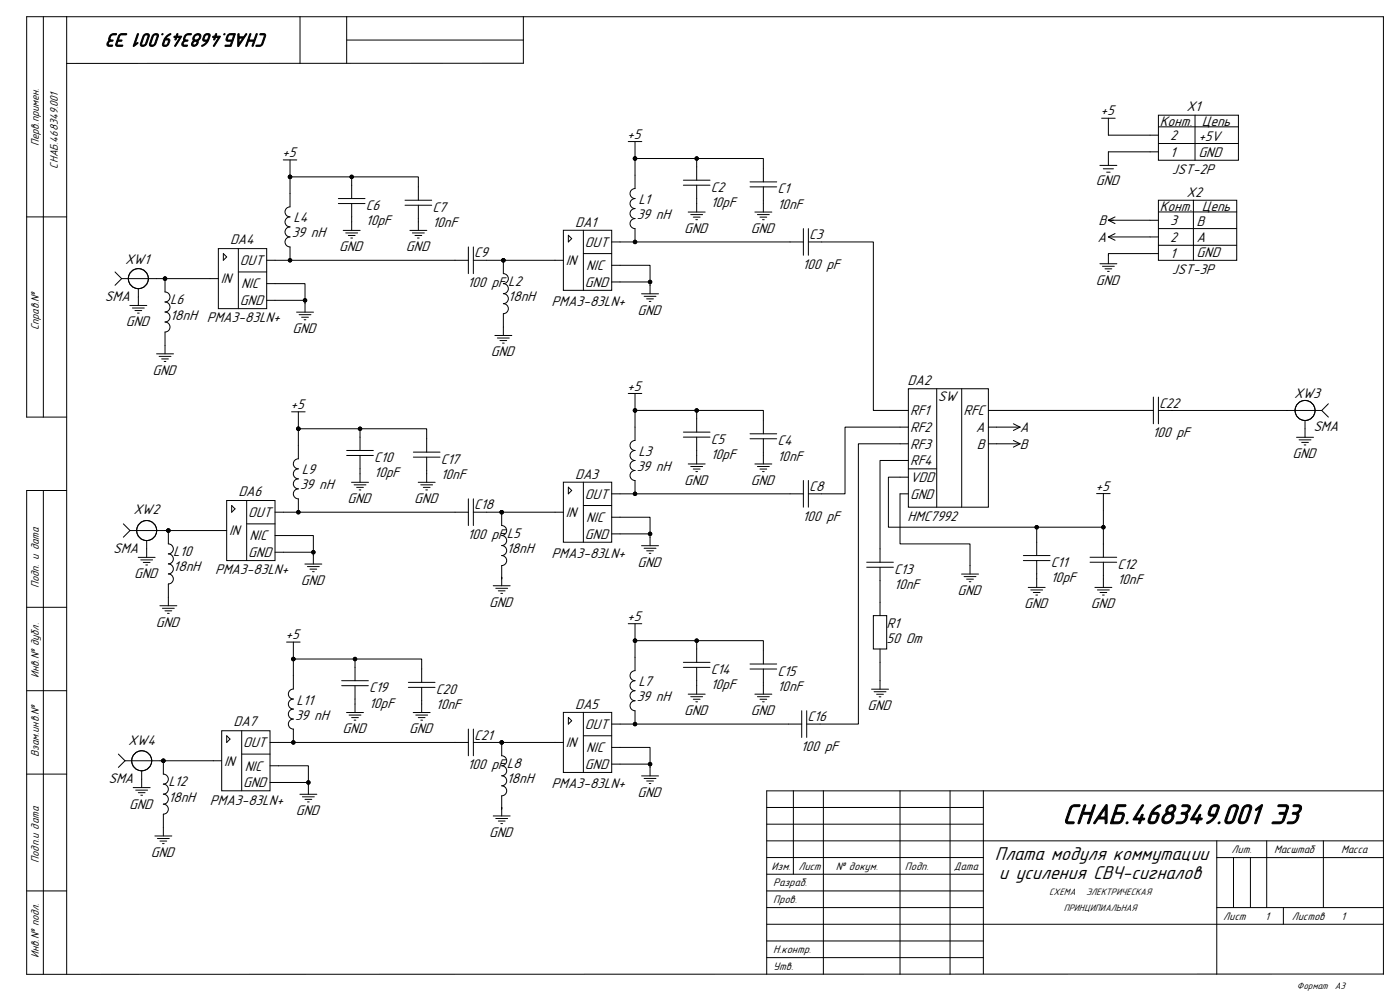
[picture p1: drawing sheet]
<svg xmlns="http://www.w3.org/2000/svg" width="420mm" height="297mm" viewBox="0 0 420 297" stroke-linecap="round" stroke-linejoin="round" font-family="sans-serif">
<g fill="none" stroke="#000" stroke-width=".3">
<path d="M13 5v120M20 5v287M90 5v14M104 5v14M104 12h53M157 5v14h-137M330.5 35.4h4M332.5 35.4v5.1h15M347.5 34.5h24v13.5h-24zM347.5 38h24M358.5 34.5v13.5M85 47.9h4"/>
<path d="M87 53v9a1.5 1.5 0 0 0-1.5 1.5 1.5 1.5 0 0 0 1.5 1.5 1.5 1.5 0 0 0-1.5 1.5 1.5 1.5 0 0 0 1.5 1.5 1.5 1.5 0 0 0-1.5 1.5 1.5 1.5 0 0 0 1.5 1.5 1.5 1.5 0 0 0-1.5 1.5 1.5 1.5 0 0 0 1.5 1.5v4M87 53h38.5v7M87 47.9v5.1M101.5 59.5h8M105.5 53v6.5M188.5 42.4h4M190.5 47.5v9a1.5 1.5 0 0 0-1.5 1.5 1.5 1.5 0 0 0 1.5 1.5 1.5 1.5 0 0 0-1.5 1.5 1.5 1.5 0 0 0 1.5 1.5 1.5 1.5 0 0 0-1.5 1.5 1.5 1.5 0 0 0 1.5 1.5 1.5 1.5 0 0 0-1.5 1.5 1.5 1.5 0 0 0 1.5 1.5v4M190.5 47.5h38.5v7M190.5 42.4v5.1M205 54h8M205 55.5h8M209 47.5v6.5"/>
<path d="M209 55.5v8.1M225 54.5h8M225 56h8M229 56v7.6M330 49.6h5M331 50.6h3M332 51.6h1M347.5 45.5h-15v4.1M347.5 43h24M8 65h12M65.5 74.5h14.5v18h-14.5zM67 76l1 1-1 1z"/>
<path d="M71.5 74.5v18M80 78h60.5M101.5 61h8M103 69.1h5M103.7 69.8h3.6M104.5 70.6h2M105.2 71.3h.6M105.5 61v8.1M121.5 60h8M121.5 61.5h8M123 69.1h5M123.7 69.8h3.6"/>
<path d="M124.5 70.6h2M125.2 71.3h.6M125.5 61.5v7.6M140.5 74v8M142 78h27M142 74v8M151 78v4a1.5 1.5 0 0 1 1.5 1.5 1.5 1.5 0 0 1-1.5 1.5 1.5 1.5 0 0 1 1.5 1.5 1.5 1.5 0 0 1-1.5 1.5 1.5 1.5 0 0 1 1.5 1.5 1.5 1.5 0 0 1-1.5 1.5 1.5 1.5 0 0 1 1.5 1.5 1.5 1.5 0 0 1-1.5 1.5v6.5M169 69h14.5v18h-14.5zM170.5 70.5l1 1-1 1zM175 69v18M175 76h8.5M183.5 79.5h11.5v5"/>
<path d="M183.5 72.5h57.5M206.5 63.6h5M207.2 64.3h3.6M208 65.1h2M208.7 65.8h.6M226.5 63.6h5M227.2 64.3h3.6M228 65.1h2M228.7 65.8h.6M241 68.5v8M242.5 72.5h19.5v50.5h10.5M242.5 68.5v8"/>
<path d="M330 79h5M330.7 79.8h3.6M332.5 66h15M332.5 71h15M332.5 66l2 1M332.5 71l2 1M334.5 65l-2 1M334.5 70l-2 1M347.5 60h23.5v18h-23.5zM347.5 76h-15v3M347.5 63.5h23.5M347.5 68.5h23.5"/>
<path d="M347.5 73.5h23.5M358 60v18M34.5 81.5l2 2M36.5 83.5h29M36.5 83.5l-2 2M39 91.6h5M39.7 92.3h3.6M40.5 93.1h2M41.2 93.8h.6M41.5 86.5v5.1M49.5 83.5v4a1.5 1.5 0 0 1 1.5 1.5 1.5 1.5 0 0 1-1.5 1.5 1.5 1.5 0 0 1 1.5 1.5 1.5 1.5 0 0 1-1.5 1.5 1.5 1.5 0 0 1 1.5 1.5 1.5 1.5 0 0 1-1.5 1.5 1.5 1.5 0 0 1 1.5 1.5 1.5 1.5 0 0 1-1.5 1.5v6.6M71.5 81.5h8.5"/>
<path d="M80 85h2.5M80 90h11.5v3.6M82.5 85h9v5M89 93.6h5M89.7 94.3h3.6M90.5 95.1h2M91.2 95.8h.6M183.5 84.5h11.5v3.6M192.5 88.1h5M193.2 88.8h3.6M194 89.6h2M194.8 90.3h.5"/>
<path d="M331.5 80.6h2M332.3 81.3h.5M47 106.1h5M47.7 106.8h3.6M48.5 107.6h2M49.2 108.3h.6M148.5 100.5h5M149.2 101.3h3.6M150 102.1h2M150.7 102.8h.6M188.5 117.9h4M190.5 117.9v5.1"/>
<path d="M272.5 116.5h24v35.5h-24zM281 116.5v35.5M288.5 116.5v35.5M346 119v8M347.5 119v8M20 125h-12v-120h407v287M87.5 123.4h4M89.5 128.5v9a1.5 1.5 0 0 0-1.5 1.5 1.5 1.5 0 0 0 1.5 1.5 1.5 1.5 0 0 0-1.5 1.5 1.5 1.5 0 0 0 1.5 1.5 1.5 1.5 0 0 0-1.5 1.5 1.5 1.5 0 0 0 1.5 1.5 1.5 1.5 0 0 0-1.5 1.5 1.5 1.5 0 0 0 1.5 1.5v4M89.5 128.5h38.5v7M89.5 123.4v5.1M104 135h8M104 136.5h8"/>
<path d="M108 128.5v6.5M108 136.5v8M124 135.5h8M124 137h8M128 137v7.5M190.5 123v9a1.5 1.5 0 0 0-1.5 1.5 1.5 1.5 0 0 0 1.5 1.5 1.5 1.5 0 0 0-1.5 1.5 1.5 1.5 0 0 0 1.5 1.5 1.5 1.5 0 0 0-1.5 1.5 1.5 1.5 0 0 0 1.5 1.5 1.5 1.5 0 0 0-1.5 1.5 1.5 1.5 0 0 0 1.5 1.5v4M190.5 123h38.5v7M205 129.5h8M205 131h8M206.5 139.1h5M207.2 139.8h3.6M209 123v6.5"/>
<path d="M209 131v8.1M225 130h8M225 131.5h8M226.5 139.1h5M227.2 139.8h3.6M229 131.5v7.6M272.5 128h-19v20h-11M272.5 133h-15v84h-15.5M272.5 138h-8.5v30.5M296.5 128h9.5M296.5 133h9.5M296.5 123h49.5"/>
<path d="M304 127l2 1M304 132l2 1M306 128l-2 1M306 133l-2 1M347.5 123h49M389 131.1h5M389.7 131.8h3.6M390.5 132.6h2M391.2 133.3h.6M391.5 126v5.1M396.5 123l2 2M398.5 121l-2 2"/>
<path d="M13 147v145M20 147h-12v145l407-.1M37 157l2 2M39 159h29M39 159l-2 2M50.5 159v4a1.5 1.5 0 0 1 1.5 1.5 1.5 1.5 0 0 1-1.5 1.5 1.5 1.5 0 0 1 1.5 1.5 1.5 1.5 0 0 1-1.5 1.5 1.5 1.5 0 0 1 1.5 1.5 1.5 1.5 0 0 1-1.5 1.5 1.5 1.5 0 0 1 1.5 1.5 1.5 1.5 0 0 1-1.5 1.5v6.5M68 150h14.5v18h-14.5zM69.5 151.5l1 1-1 1zM74 150v18M74 157h8.5M82.5 153.5h58M105.5 144.5h5"/>
<path d="M106.2 145.3h3.6M107 146.1h2M107.7 146.8h.6M125.5 144.5h5M126.2 145.3h3.6M127 146.1h2M127.7 146.8h.6M140.5 149.5v8M142 153.5h27M142 149.5v8M150.5 153.5v4a1.5 1.5 0 0 1 1.5 1.5 1.5 1.5 0 0 1-1.5 1.5 1.5 1.5 0 0 1 1.5 1.5 1.5 1.5 0 0 1-1.5 1.5 1.5 1.5 0 0 1 1.5 1.5 1.5 1.5 0 0 1-1.5 1.5 1.5 1.5 0 0 1 1.5 1.5 1.5 1.5 0 0 1-1.5 1.5v6.1M169 144.5h14.5v18h-14.5z"/>
<path d="M170.5 146l1 1-1 1zM175 144.5v18M175 151.5h8.5M183.5 155h11.5v5M183.5 148h57.5M208 140.6h2M208.7 141.3h.6M228 140.6h2M228.7 141.3h.6M241 144v8M242.5 144v8M272.5 148h-2.5v15h21v9.1"/>
<path d="M272.5 143h-6v15h44.5v8.5M272.5 140.5h8.5M311 158h20v9M329 147.9h4M331 147.9v10.1M41.5 167h5M42.2 167.8h3.6M43 168.6h2M43.7 169.3h.6M44 162v5M82.5 165.5h11.5v3.5M82.5 160.5h11.5v5"/>
<path d="M91.5 169h5M92.2 169.8h3.6M93 170.6h2M93.7 171.3h.6M148 175.6h5M148.7 176.3h3.6M149.5 177.1h2M150.3 177.8h.5M183.5 160h11.5v3.6M192.5 163.6h5M193.2 164.3h3.6M194 165.1h2"/>
<path d="M194.8 165.8h.5M260 168.5h8M260 170h8M264 170v14.5M288.5 172.1h5M289.2 172.8h3.6M290 173.6h2M290.7 174.3h.6M307 166.5h8M307 168h8M308.5 176.1h5M309.2 176.8h3.6"/>
<path d="M310 177.6h2M310.7 178.3h.6M311 168v8.1M327 167h8M327 168.5h8M328.5 176.1h5M329.2 176.8h3.6M330 177.6h2M330.8 178.3h.5M331 168.5v7.6M8 182h12M48 181.5h5"/>
<path d="M48.7 182.3h3.6M49.5 183.1h2M50.2 183.8h.6M86 192.4h4M88 197.5v9a1.5 1.5 0 0 0-1.5 1.5 1.5 1.5 0 0 0 1.5 1.5 1.5 1.5 0 0 0-1.5 1.5 1.5 1.5 0 0 0 1.5 1.5 1.5 1.5 0 0 0-1.5 1.5 1.5 1.5 0 0 0 1.5 1.5 1.5 1.5 0 0 0-1.5 1.5 1.5 1.5 0 0 0 1.5 1.5v4M88 197.5h38.5v7M88 192.4v5.1M106.5 197.5v6.5M188.5 186.9h4M190.5 192v9a1.5 1.5 0 0 0-1.5 1.5 1.5 1.5 0 0 0 1.5 1.5 1.5 1.5 0 0 0-1.5 1.5 1.5 1.5 0 0 0 1.5 1.5 1.5 1.5 0 0 0-1.5 1.5 1.5 1.5 0 0 0 1.5 1.5 1.5 1.5 0 0 0-1.5 1.5 1.5 1.5 0 0 0 1.5 1.5v4M190.5 192h38.5v7M190.5 186.9v5.1"/>
<path d="M205 198.5h8M209 192v6.5M225 199h8M262 184.5h4v10h-4zM264 194.5v12.1M8 207h12M66.5 219h14.5v18h-14.5zM72.5 219v18M102.5 204h8M102.5 205.5h8M104 213.6h5M104.7 214.3h3.6"/>
<path d="M105.5 215.1h2M106.2 215.8h.6M106.5 205.5v8.1M122.5 204.5h8M122.5 206h8M124 213.6h5M124.7 214.3h3.6M125.5 215.1h2M126.2 215.8h.6M126.5 206v7.6M140.5 218.5v8M142 218.5v8"/>
<path d="M169 213.5h14.5v18h-14.5zM170.5 215l1 1-1 1zM175 213.5v18M183.5 217h57M205 200h8M206.5 208h5M207.2 208.8h3.6M208 209.6h2M208.7 210.3h.6M209 200v8M225 200.5h8M226.5 208h5"/>
<path d="M227.2 208.8h3.6M228 209.6h2M228.7 210.3h.6M229 200.5v7.5M240.5 213v8M242 213v8M261.5 206.6h5M262.2 207.3h3.6M263 208.1h2M263.7 208.8h.6M8 232h12M35.5 226l2 2"/>
<path d="M37.5 228h29M37.5 228l-2 2M40 236.1h5M40.7 236.8h3.6M41.5 237.6h2M42.2 238.3h.6M42.5 231v5.1M49 228v4a1.5 1.5 0 0 1 1.5 1.5 1.5 1.5 0 0 1-1.5 1.5 1.5 1.5 0 0 1 1.5 1.5 1.5 1.5 0 0 1-1.5 1.5 1.5 1.5 0 0 1 1.5 1.5 1.5 1.5 0 0 1-1.5 1.5 1.5 1.5 0 0 1 1.5 1.5 1.5 1.5 0 0 1-1.5 1.5v6.5M68 220.5l1 1-1 1zM72.5 226h8.5M81 234.5h11.5v3.6M81 229.5h11.5v5"/>
<path d="M81 222.5h59.5M90 238.1h5M90.7 238.8h3.6M91.5 239.6h2M142 222.5h27M150.5 222.5v4a1.5 1.5 0 0 1 1.5 1.5 1.5 1.5 0 0 1-1.5 1.5 1.5 1.5 0 0 1 1.5 1.5 1.5 1.5 0 0 1-1.5 1.5 1.5 1.5 0 0 1 1.5 1.5 1.5 1.5 0 0 1-1.5 1.5 1.5 1.5 0 0 1 1.5 1.5 1.5 1.5 0 0 1-1.5 1.5v6M175 220.5h8.5M183.5 229h11.5v3.5M183.5 224h11.5v5M192.5 232.5h5M193.2 233.3h3.6M194 234.1h2"/>
<path d="M194.8 234.8h.5M238 237v25M247 237v55M270 237v55M285 237v55M295 237v54.9M415 237h-185v55M46.5 250.5h5M47.2 251.3h3.6M48 252.1h2M48.7 252.8h.6M92.3 240.3h.5"/>
<path d="M148 244.5h5M148.7 245.3h3.6M149.5 246.1h2M150.3 246.8h.5M230 257h65M230 252h185M230 242h65M230 247h65M365 252v40M365 257h50M370 257v15M375.1 257v15"/>
<path d="M380 252v20M397 252v20M8 267h12M230 267h65M230 272h65M230 277h185M230 262h65M365 272h50M385 272v5M230 287h65M230 282h65"/>
<circle cx="87" cy="53" r=".51"/>
<circle cx="105.5" cy="53" r=".51"/>
<circle cx="190.5" cy="47.5" r=".51"/>
<circle cx="209" cy="47.5" r=".51"/>
<circle cx="87" cy="78" r=".51"/>
<circle cx="151" cy="78" r=".51"/>
<circle cx="190.5" cy="72.5" r=".51"/>
<circle cx="41.5" cy="83.5" r="3"/>
<circle cx="49.5" cy="83.5" r=".51"/>
<circle cx="91.5" cy="90" r=".51"/>
<circle cx="195" cy="84.5" r=".51"/>
<circle cx="89.5" cy="128.5" r=".51"/>
<circle cx="108" cy="128.5" r=".51"/>
<circle cx="190.5" cy="123" r=".51"/>
<circle cx="209" cy="123" r=".51"/>
<circle cx="391.5" cy="123" r="3"/>
<circle cx="44" cy="159" r="3"/>
<circle cx="50.5" cy="159" r=".51"/>
<circle cx="89.5" cy="153.5" r=".51"/>
<circle cx="150.5" cy="153.5" r=".51"/>
<circle cx="190.5" cy="148" r=".51"/>
<circle cx="311" cy="158" r=".51"/>
<circle cx="331" cy="158" r=".51"/>
<circle cx="94" cy="165.5" r=".51"/>
<circle cx="195" cy="160" r=".51"/>
<circle cx="88" cy="197.5" r=".51"/>
<circle cx="106.5" cy="197.5" r=".51"/>
<circle cx="190.5" cy="192" r=".51"/>
<circle cx="209" cy="192" r=".51"/>
<circle cx="190.5" cy="217" r=".51"/>
<circle cx="42.5" cy="228" r="3"/>
<circle cx="49" cy="228" r=".51"/>
<circle cx="88" cy="222.5" r=".51"/>
<circle cx="92.5" cy="234.5" r=".51"/>
<circle cx="150.5" cy="222.5" r=".51"/>
<circle cx="195" cy="229" r=".51"/>
</g>
<g fill="#000">
<circle cx="87" cy="53" r=".51"/>
<circle cx="105.5" cy="53" r=".51"/>
<circle cx="190.5" cy="47.5" r=".51"/>
<circle cx="209" cy="47.5" r=".51"/>
<circle cx="87" cy="78" r=".51"/>
<circle cx="151" cy="78" r=".51"/>
<circle cx="190.5" cy="72.5" r=".51"/>
<circle cx="49.5" cy="83.5" r=".51"/>
<circle cx="91.5" cy="90" r=".51"/>
<circle cx="195" cy="84.5" r=".51"/>
<circle cx="89.5" cy="128.5" r=".51"/>
<circle cx="108" cy="128.5" r=".51"/>
<circle cx="190.5" cy="123" r=".51"/>
<circle cx="209" cy="123" r=".51"/>
<circle cx="50.5" cy="159" r=".51"/>
<circle cx="89.5" cy="153.5" r=".51"/>
<circle cx="150.5" cy="153.5" r=".51"/>
<circle cx="190.5" cy="148" r=".51"/>
<circle cx="311" cy="158" r=".51"/>
<circle cx="331" cy="158" r=".51"/>
<circle cx="94" cy="165.5" r=".51"/>
<circle cx="195" cy="160" r=".51"/>
<circle cx="88" cy="197.5" r=".51"/>
<circle cx="106.5" cy="197.5" r=".51"/>
<circle cx="190.5" cy="192" r=".51"/>
<circle cx="209" cy="192" r=".51"/>
<circle cx="190.5" cy="217" r=".51"/>
<circle cx="49" cy="228" r=".51"/>
<circle cx="88" cy="222.5" r=".51"/>
<circle cx="92.5" cy="234.5" r=".51"/>
<circle cx="150.5" cy="222.5" r=".51"/>
<circle cx="195" cy="229" r=".51"/>
</g>
<text font-size="8.8" x="318.7" y="246.9">СНАБ.468349.001 Э3</text>
<g font-size="5.9">
<text x="80.3" y="10.1" transform="rotate(-180 80.3 10.1)">СНАБ.468349.001 Э3</text>
<text x="298.4" y="257.8">Плата модуля коммутации</text>
<text x="299.7" y="263.5">и усиления СВЧ-сигналов</text>
</g>
<g font-size="4.4">
<text x="330.2" y="34.6">+5</text>
<text x="356" y="33.1">X1</text>
<text x="188.2" y="41.6">+5</text>
<text x="348" y="37.6">Конт. Цепь</text>
<text x="351" y="42">2</text>
<text x="84.7" y="47.1">+5</text>
<text x="351" y="46.9">1</text>
<text x="359.5" y="42.2">+5V</text>
<text x="359.5" y="47.2">GND</text>
<text x="351.5" y="52.2">JST-2P</text>
<text x="213.2" y="57.5">C2</text>
<text x="233.3" y="58">C1</text>
<text x="328.7" y="55.3">GND</text>
<text x="356" y="59.1">X2</text>
<text x="109.8" y="63">C6</text>
<text x="129.8" y="63.5">C7</text>
<text x="191" y="65.7">39 nH</text>
<text x="191.5" y="61.2">L1</text>
<text x="213.2" y="62.1">10pF</text>
<text x="233.3" y="62.5">10nF</text>
<text x="348" y="63.2">Конт. Цепь</text>
<text x="87.5" y="71.2">39 nH</text>
<text x="88" y="66.7">L4</text>
<text x="109.8" y="67.6">10pF</text>
<text x="129.8" y="68">10nF</text>
<text x="172.5" y="68.2">DA1</text>
<text x="205.2" y="69.8">GND</text>
<text x="225.2" y="69.8">GND</text>
<text x="242.7" y="71.7">C3</text>
<text x="329.5" y="67.4">B</text>
<text x="351" y="67.4">3</text>
<text x="359" y="67.6">B</text>
<text x="69" y="73.2">DA4</text>
<text x="101.7" y="75.3">GND</text>
<text x="121.8" y="75.3">GND</text>
<text x="142.2" y="77.2">C9</text>
<text x="175.5" y="74">OUT</text>
<text x="329.2" y="72.4">A</text>
<text x="351" y="72.4">2</text>
<text x="351" y="77.4">1</text>
<text x="359" y="72.6">A</text>
<text x="359" y="77.2">GND</text>
<text x="37.5" y="79.2">XW1</text>
<text x="72" y="79.5">OUT</text>
<text x="169.7" y="79.5">IN</text>
<text x="175.9" y="80.9">NIC</text>
<text x="240.7" y="80.5">100 pF</text>
<text x="351.5" y="82.2">JST-3P</text>
<text x="66.2" y="84.9">IN</text>
<text x="72.4" y="86.4">NIC</text>
<text x="140.3" y="86">100 pF L2</text>
<text x="175.5" y="85.9">GND</text>
<text x="328.7" y="85.3">GND</text>
<text x="31.5" y="90.2">SMA</text>
<text x="51" y="91.2">L6</text>
<text x="51" y="95.8">18nH PMA3-83LN+</text>
<text x="72" y="91.4">GND</text>
<text x="152.5" y="90.3">18nH</text>
<text x="165.5" y="91.7">PMA3-83LN+</text>
<text x="191.2" y="94.3">GND</text>
<text x="37.7" y="97.8">GND</text>
<text x="87.7" y="99.8">GND</text>
<text x="147.2" y="106.8">GND</text>
<text x="45.7" y="112.3">GND</text>
<text x="188.2" y="117.1">+5</text>
<text x="272.2" y="115.4">DA2</text>
<text x="388.2" y="119.2">XW3</text>
<text x="87.2" y="122.6">+5</text>
<text x="273" y="124.5">RF1</text>
<text x="281.4" y="120.1">SW</text>
<text x="289" y="124.5">RFC</text>
<text x="347.8" y="122.2">C22</text>
<text x="273" y="129.5">RF2</text>
<text x="292.7" y="129.5">A</text>
<text x="306" y="129.5">A</text>
<text x="345.7" y="131">100 pF</text>
<text x="394" y="129.2">SMA</text>
<text x="191.5" y="136.7">L3</text>
<text x="213.2" y="133">C5</text>
<text x="213.2" y="137.5">10pF</text>
<text x="233.3" y="133.5">C4</text>
<text x="273" y="134.5">RF3</text>
<text x="293" y="134.5">B</text>
<text x="306" y="134.5">B</text>
<text x="387.7" y="137.3">GND</text>
<text x="90.5" y="142.2">L9</text>
<text x="112.3" y="138.5">C10</text>
<text x="112.3" y="143">10pF</text>
<text x="132.2" y="139">C17</text>
<text x="132.2" y="143.6">10nF</text>
<text x="172.5" y="143.6">DA3</text>
<text x="191" y="141.1">39 nH</text>
<text x="233.3" y="138">10nF</text>
<text x="273" y="139.4">RF4</text>
<text x="71.5" y="148.7">DA6</text>
<text x="90" y="146.6">39 nH</text>
<text x="175.5" y="149.4">OUT</text>
<text x="205.2" y="145.3">GND</text>
<text x="225.2" y="145.3">GND</text>
<text x="242.7" y="147.2">C8</text>
<text x="273" y="144.4">VDD</text>
<text x="273" y="149.4">GND</text>
<text x="328.7" y="147.1">+5</text>
<text x="40" y="154.1">XW2</text>
<text x="74.5" y="154.9">OUT</text>
<text x="104.2" y="150.8">GND</text>
<text x="124.2" y="150.8">GND</text>
<text x="142.2" y="152.7">C18</text>
<text x="169.7" y="154.9">IN</text>
<text x="240.7" y="156">100 pF</text>
<text x="272.2" y="156">HMC7992</text>
<text x="68.7" y="160.4">IN</text>
<text x="74.9" y="161.9">NIC</text>
<text x="140.3" y="161.5">100 pFL5</text>
<text x="175.5" y="161.5">GND</text>
<text x="175.9" y="156.4">NIC</text>
<text x="34" y="165.7">SMA</text>
<text x="52" y="166.7">L10</text>
<text x="74.5" y="166.9">GND</text>
<text x="152" y="165.8">18nH</text>
<text x="165.5" y="167.2">PMA3-83LN+</text>
<text x="40.2" y="173.3">GND</text>
<text x="52" y="171.3">18nH</text>
<text x="64.5" y="172.2">PMA3-83LN+</text>
<text x="191.2" y="169.8">GND</text>
<text x="268.3" y="172">C13</text>
<text x="315.3" y="170">C11</text>
<text x="335.2" y="170.5">C12</text>
<text x="90.2" y="175.3">GND</text>
<text x="268.3" y="176.5">10nF</text>
<text x="287.2" y="178.3">GND</text>
<text x="315.3" y="174.5">10pF</text>
<text x="335.2" y="175">10nF</text>
<text x="146.7" y="181.8">GND</text>
<text x="307.2" y="182.3">GND</text>
<text x="327.2" y="182.3">GND</text>
<text x="46.7" y="187.8">GND</text>
<text x="85.6" y="191.6">+5</text>
<text x="188.2" y="186.1">+5</text>
<text x="266" y="188.2">R1</text>
<text x="266" y="192.8">50 Om</text>
<text x="213.2" y="202">C14</text>
<text x="233.3" y="202.5">C15</text>
<text x="110.7" y="207.5">C19</text>
<text x="130.8" y="208">C20</text>
<text x="191.5" y="205.7">L7</text>
<text x="213.2" y="206.5">10pF</text>
<text x="233.3" y="207.1">10nF</text>
<text x="88.5" y="215.6">39 nH</text>
<text x="89" y="211.2">L11</text>
<text x="110.7" y="212">10pF</text>
<text x="130.8" y="212.6">10nF</text>
<text x="172.5" y="212.6">DA5</text>
<text x="191" y="210.1">39 nH</text>
<text x="205.2" y="214.3">GND</text>
<text x="225.2" y="214.3">GND</text>
<text x="260.2" y="212.8">GND</text>
<text x="70" y="217.6">DA7</text>
<text x="102.7" y="219.8">GND</text>
<text x="122.7" y="219.8">GND</text>
<text x="142.2" y="221.7">C21</text>
<text x="175.5" y="218.4">OUT</text>
<text x="242.3" y="216.2">C16</text>
<text x="38.5" y="223.1">XW4</text>
<text x="72.9" y="223.9">OUT</text>
<text x="169.7" y="223.9">IN</text>
<text x="175.9" y="225.4">NIC</text>
<text x="240.2" y="225">100 pF</text>
<text x="67.2" y="229.4">IN</text>
<text x="73.4" y="230.9">NIC</text>
<text x="140.3" y="230.5">100 pFL8</text>
<text x="175.5" y="230.4">GND</text>
<text x="32.5" y="234.7">SMA</text>
<text x="50.5" y="235.7">L12</text>
<text x="72.9" y="235.9">GND</text>
<text x="152" y="234.8">18nH</text>
<text x="165.5" y="236.1">PMA3-83LN+</text>
<text x="191.2" y="238.8">GND</text>
<text x="38.7" y="242.3">GND</text>
<text x="50.5" y="240.3">18nH</text>
<text x="63" y="241.2">PMA3-83LN+</text>
<text x="88.7" y="244.3">GND</text>
<text x="146.7" y="250.8">GND</text>
<text x="45.2" y="256.8">GND</text>
</g>
<g font-size="3.4">
<text x="11.6" y="43.8" transform="rotate(-90 11.6 43.8)">Перв.примен.</text>
<text x="17.3" y="50.5" transform="rotate(-90 17.3 50.5)">СНАБ.468349.001</text>
<text x="11.6" y="99" transform="rotate(-90 11.6 99)">Справ.№</text>
<text x="11.6" y="176.3" transform="rotate(-90 11.6 176.3)">Подп. и дата</text>
<text x="11.6" y="203.1" transform="rotate(-90 11.6 203.1)">Инв.№ дубл.</text>
<text x="11.6" y="226.9" transform="rotate(-90 11.6 226.9)">Взам.инв.№</text>
<text x="369.5" y="255.6">Лит.</text>
<text x="382.2" y="255.6">Масштаб</text>
<text x="402.3" y="255.6">Масса</text>
<text x="11.6" y="258.6" transform="rotate(-90 11.6 258.6)">Подп.и дата</text>
<text x="231.5" y="260.6">Изм.</text>
<text x="239.5" y="260.6">Лист</text>
<text x="250.7" y="260.6">№ докум.</text>
<text x="271.5" y="260.6">Подп.</text>
<text x="286.2" y="260.6">Дата</text>
<text x="232" y="265.6">Разраб.</text>
<text x="232" y="270.6">Пров.</text>
<text x="367" y="275.6">Лист</text>
<text x="379.5" y="275.8">1</text>
<text x="387.5" y="275.6">Листов</text>
<text x="402.3" y="275.8">1</text>
<text x="11.6" y="287.1" transform="rotate(-90 11.6 287.1)">Инв.№ подл.</text>
<text x="232" y="285.6">Н.контр.</text>
<text x="232" y="290.6">Утв.</text>
</g>
<g font-size="3">
<text x="314.7" y="268.2">СХЕМА</text>
<text x="325.8" y="268.2">ЭЛЕКТРИЧЕСКАЯ</text>
<text x="319.1" y="273.2">ПРИНЦИПИАЛЬНАЯ</text>
<text x="389.1" y="296.5">Формат</text>
<text x="400.4" y="296.5">A3</text>
</g>
</svg>
